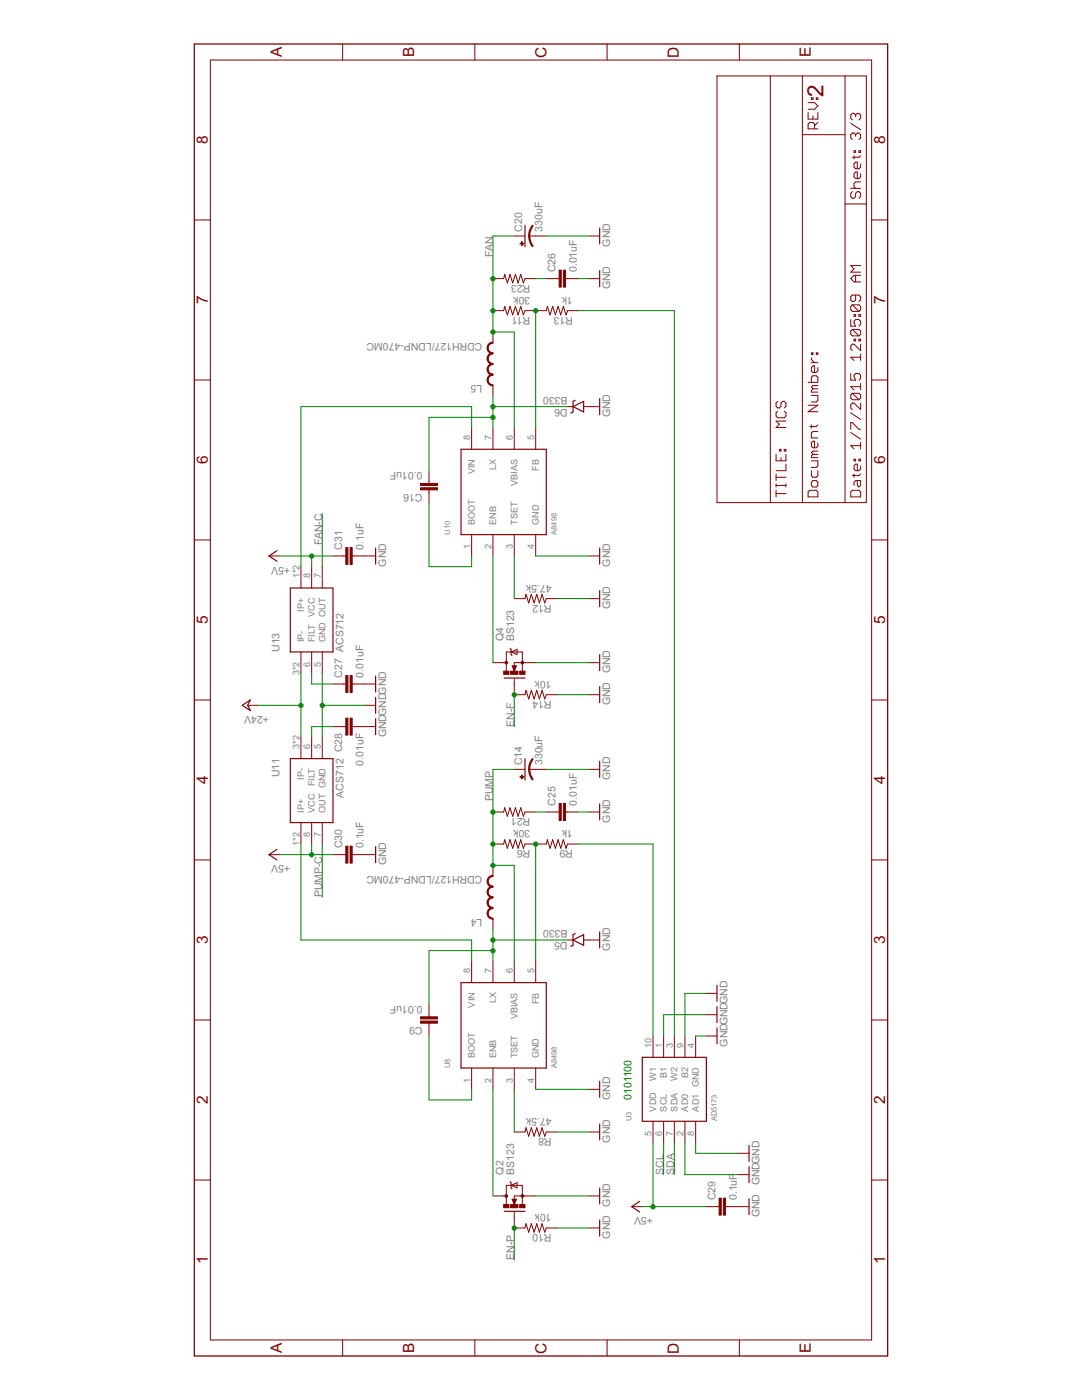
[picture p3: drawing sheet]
<svg xmlns="http://www.w3.org/2000/svg" width="216mm" height="279mm" viewBox="0 0 216 279" stroke-linecap="round" stroke-linejoin="round" font-family="sans-serif">
<path d="M38.8 8.8h138.3v261.8h-138.3z" fill="none" stroke="#800000" stroke-width=".25"/>
<g fill="none" stroke="#800000" stroke-width=".2">
<path d="M42 12h131.9v255.4h-131.9zM68.4 8.8v3.2M94.7 8.8v3.2M121.1 8.8v3.2M143.1 15.2h29.8v85.1h-29.8zM147.5 8.8v3.2M153.7 15.2v85.1M160.1 15.2v85.1M161.9 19.5h.3v.3h-.3zM162.9 19.5h.3v.3h-.3zM168.6 15.2v85.1M160.1 26.9h8.5"/>
<path d="M161.2 22.5v1.3h2v-1.3M161.2 20.5h1.3l.7 .6-.7 .7h-1.3M162.2 23.1v.7M162.5 25.7v-1l-.3-.3h-.6l-.4 .3v1h2M163.2 24.4l-.7 .7M169.8 37.6h1.9M169.8 24.6l1.9 1.3M170.1 38.2l-.3 .4v.6l.3 .4h.3l.3-.4v-.6l.4-.4h.3l.3 .4v.6l-.3 .4M170.4 30.1h.3v.3h-.3zM170.4 31.1v.6M170.7 22.9l.4-.3h.3l.3 .3v.7l-.3 .3M170.7 26.9l.4-.4h.3l.3 .4v.6l-.3 .4"/>
<path d="M170.7 22.9l-.3-.3h-.3l-.3 .3v.7l.3 .3M170.7 26.9l-.3-.4h-.3l-.3 .4v.6l.3 .4M170.7 22.9v.4M170.7 26.9v.3M171.4 30.1h.3v.3h-.3zM171.7 32.7v.7l-.3 .3h-.7l-.3-.3v-.7l.3-.3h.4v1.3M171.7 34.7v.6l-.3 .3h-.7l-.3-.3v-.6l.3-.4h.4v1.3M171.7 36.3h-1l-.3 .3v.7l.3 .3M171.7 31.1l-.3 .3h-1.3M38.8 43.9h3.2M98.4 55.6h2.1l.2-.8 .5 1.7 .6-1.7 .5 1.7 .5-1.7 .6 1.7 .5-1.7 .5 1.7 .4-.9h2.1M102.6 47.1h2.2"/>
<path d="M105.6 47.1h3.4M109 55.6h2.6M112.8 55.6h2.6M117.5 47.1h2.2M117.5 55.6h2.2M168.6 40.7h4.3M170.7 58.9v1l-.3 .3h-.3l-.3-.3v-.7l.3-.3h1.3l.3 .3v.7l-.3 .3M170.7 54.9v1.4M171.7 54.9h-1.3l-.6 .7 .6 .7h1.3M171.7 53h-1.9l.6 .7-.6 .6h1.9M173.9 43.9h3.2M38.8 75.8h3.2"/>
<path d="M98.4 66.3v2.1M98.4 76.9v2.1M98.4 62h2.1l.2-.8 .5 1.6 .6-1.6 .5 1.6 .5-1.6 .6 1.6 .5-1.6 .5 1.6 .4-.8h4.2l.2-.8 .5 1.6 .6-1.6 .5 1.6 .6-1.6 .5 1.6 .5-1.6 .5 1.6 .4-.8h2.1M161.2 76.3h2v-1l-.3-.3h-.7l-.3 .3v1M161.9 78.9h1.3v1l-.3 .3h-1M161.9 70.4h.3v.3h-.3zM161.9 71.4v.3l.6 .7M161.9 72.4h1.3M162.2 77.6l-.3 .3v.4h1.3M162.2 77.6h1M162.9 70.4h.3v.3h-.3zM163.2 73.4v.6l-.3 .3h-.7l-.3-.3v-.6l.3-.4h.3v1.3"/>
<path d="M163.2 76.9h-1l-.3 .4 .3 .3M169.8 63.8v1.3h.9l-.3-.7v-.3l.3-.3h.7l.3 .3v.6l-.3 .4M169.8 74.5v1.4h.9l-.3-.7v-.3l.3-.4h.7l.3 .4v.6l-.3 .4M170.1 60.8h1.3l.3 .4v.6l-.3 .3M170.1 65.7h1.3l.3 .4v.6l-.3 .3M170.1 78.5h1.3l.3 .3v.7l-.3 .3M170.1 60.8l-.3 .4v.6l.3 .3h1.3M170.1 65.7l-.3 .4v.6l.3 .3h1.3M170.1 78.5l-.3 .3v.7l.3 .3h1.3M170.1 78.5l1.3 1.3M170.1 65.7l1.3 1.3M170.1 60.8l1.3 1.3"/>
<path d="M170.4 62.8h.3v.3h-.3zM170.4 67.7h.3v.3h-.3zM171.4 62.8h.3v.3h-.3zM171.4 67.7h.3v.3h-.3zM171.7 68.7v1.3l-1.3-1.3h-.3l-.3 .3v.7l.3 .3M171.7 70.6v1.3M171.7 76.5v1.3M171.7 77.2h-1.9l.6 .6M171.7 71.3h-1.9l.6 .6M173.9 75.8h3.2M85.6 93.9v2.6M85.6 97.8v2.5"/>
<path d="M94.1 85.4v4.3M98.4 85.4v4.3M102.6 85.4v4.3M106.9 85.4v4.3M113.3 81.2h1M116.5 81.2h3.2M154.9 90.7v1.3h1.9v-1.3M154.9 98.5h1.9M154.9 94.6v1.3M154.9 96.6v.6M154.9 97.9v1.3M154.9 96.9h1.9"/>
<path d="M154.9 95.2h1.9M155.2 80.1l-.3 .3v.7l.3 .3h.3l.3-.3v-.7l.4-.3h.3l.3 .3v.7l-.3 .3M155.2 82.1l-.3 .3v.6l.3 .4h1.3l.3-.4v-.6l-.3-.3M155.5 89.7h.3v.3h-.3zM155.8 91.3v.7M156.5 89.7h.3v.3h-.3zM156.8 92.6v1.3h-1.9M156.8 96.6v.6M156.8 84h-1.9l.6 .7-.6 .6h1.9M161.2 80.9h2l-2 1.3h2M161.6 97.9h1.3l.3 .3v1h-2v-1zM161.9 92h1.3v1l-.3 .3h-1"/>
<path d="M161.9 93.9v1l.3 .3h.7l.3-.3v-1M161.9 84.8v.6M162.2 95.9h.7l.3 .3v.7l-.3 .3h-.7l-.3-.3v-.7zM162.2 90.7l-.3 .3v.3h1.3M162.2 90.7h1M163.2 88.4v.6l-.3 .4h-.7l-.3-.4v-.6l.3-.3h.3v1.3M163.2 86.1h-1l-.3 .3v1h1.3M163.2 90h-1l-.3 .3 .3 .4M163.2 84.8l-.3 .3h-1.3M169.8 85.7v-1.4h.3l1.3 1.4h.3M169.8 86.3l1.9 1.3M169.8 82.4l1.9 1.3"/>
<path d="M170.1 97.9h1.3l.3 .3v1h-1.9v-1zM170.4 91.7h.3v.3h-.3zM170.4 94.6v.6M171.1 95.9v1l.3 .3 .3-.3v-1h-1l-.3 .3v.7M171.4 91.7h.3v.3h-.3zM171.7 80.4v1.3l-1.3-1.3h-.3l-.3 .4v.6l.3 .3M171.7 88.3v1.3M171.7 93v.6l-.3 .3h-.7l-.3-.3v-.6l.3-.4h.4v1.3M171.7 94.6l-.3 .3h-1.3M171.7 88.9h-1.9l.6 .7M38.8 107.8h3.2M53.7 111h2.1"/>
<path d="M60 113.1v4.2M62.2 113.1v4.2M64.3 113.1v4.2M66.4 111h2.6M70.3 111h4.7M94.1 106.7v4.3M98.4 106.7v4.3M102.6 106.7v4.3M102.6 119.5h2.2l.2-.9 .5 1.7 .5-1.7 .6 1.7 .5-1.7 .5 1.7 .6-1.7 .5 1.7 .3-.8h2.1M106.9 106.7v4.3M117.5 111h2.2M117.5 119.5h2.2"/>
<path d="M173.9 107.8h3.2M38.8 139.7h3.2M60 130.1v4.3M62.2 130.1v4.3M64.3 130.1v4.3M66.4 136.5h2.6M70.3 136.5h4.7M98.4 132.2h2.6M101 133.9v-3.8h3.2v3.8M101.8 129.4l.2 .2v1l.2 .3M102 130.1l1.2-.5v1zM102.2 132.9h.9l-.5 1z"/>
<path d="M102.6 135.4v3.2h2.2l.2-.8 .5 1.7 .5-1.7 .6 1.7 .5-1.7 .5 1.7 .6-1.7 .5 1.7 .3-.9h2.1M106.9 132.2h-4.3v.8M117.5 132.2h2.2M117.5 138.6h2.2M173.9 139.7h3.2M49.4 140.8h2.1M60 147.2v4.2M62.2 147.2v4.2M64.3 147.2v4.2M66.4 145h2.6M70.3 145h4.7M72.8 140.8h2.2"/>
<path d="M102.6 153.5h2.2M105.6 153.5h3.4M117.5 153.5h2.2M38.8 171.6h3.2M53.7 170.6h2.1M60 164.2v4.2M62.2 164.2v4.2M64.3 164.2v4.2M66.4 170.6h2.6M70.3 170.6h4.7M98.4 168.4h2.1l.2-.8 .5 1.7 .6-1.7 .5 1.7 .5-1.7 .6 1.7 .5-1.7 .5 1.7 .4-.9h4.2l.2-.8 .5 1.7 .6-1.7 .5 1.7 .6-1.7 .5 1.7 .5-1.7 .5 1.7 .4-.9h2.1M98.4 172.7v2.1"/>
<path d="M98.4 162.1h2.1l.2-.9 .5 1.7 .6-1.7 .5 1.7 .5-1.7 .6 1.7 .5-1.7 .5 1.7 .4-.8h2.1M109 162.1h2.6M112.8 162.1h2.6M117.5 162.1h2.2M173.9 171.6h3.2M94.1 191.9v4.2M98.4 183.3v2.2M98.4 191.9v4.2M102.6 191.9v4.2M106.9 191.9v4.2M113.3 187.6h1M116.5 187.6h3.2"/>
<path d="M140.9 198.2h2.2M38.8 203.6h3.2M85.6 200.4v2.5M85.6 204.2v2.6M94.1 213.1v4.3M98.4 213.1v4.3M102.6 213.1v4.3M106.9 213.1v4.3M117.5 217.4h2.2M130.3 206.8v4.2M132.4 206.8v4.2M134.6 206.8v4.2"/>
<path d="M136.7 206.8v4.2M138.8 206.8v4.2M140.9 206.8h2.2M140.9 202.5h2.2M173.9 203.6h3.2M38.8 235.5h3.2M98.4 238.7h2.6M101.8 235.8l.2 .2v1.1l.2 .2M102 236.6l1.2-.6v1.1zM102.2 239.3h.9l-.5 1.1zM102.6 225.9h2.2l.2-.8 .5 1.7 .5-1.7 .6 1.7 .5-1.7 .5 1.7 .6-1.7 .5 1.7 .3-.9h2.1M106.9 238.7h-4.3v.7"/>
<path d="M117.5 225.9h2.2M117.5 238.7h2.2M130.3 223.8v4.2M132.4 223.8v4.2M134.6 223.8v4.2M136.7 223.8v4.2M138.8 223.8v4.2M147.3 230.2h2.2M147.3 234.4h2.2M173.9 235.5h3.2M101 240.4v-3.8h3.2v3.8M102.6 241.9v3.2h2.2l.2-.9 .5 1.7 .5-1.7 .6 1.7 .5-1.7 .5 1.7 .6-1.7 .5 1.7 .3-.8h2.1"/>
<path d="M117.5 245.1h2.2M126 240.8h2.2M140.9 240.8h2.6M144.8 240.8h4.7M68.4 267.4v3.2M94.7 267.4v3.2M121.1 267.4v3.2M147.5 267.4v3.2"/>
</g>
<g fill="none" stroke="#800000" stroke-width=".23">
<path d="M104.8 45v4.2M119.7 45.5v3.2M119.7 54v3.2M114.8 79.9l-.5 .2v2.1l-.4 .2M119.7 79.6v3.2M92 89.7h17v17h-17zM114.3 81.2l2.2-1.1v2.1zM55.3 109.9l-1.6 1.1 1.6 1M57.9 117.3h8.5v12.8h-8.5zM75 109.4v3.2M119.7 109.4v3.2M119.7 117.9v3.2"/>
<path d="M75 134.9v3.2M75 139.2v3.2M100.6 135.3h4.2M119.7 130.6v3.2M119.7 137v3.2M48.3 140.8l1.7-1.1-.6 1.1 .6 1zM57.9 151.4h8.5v12.8h-8.5zM75 143.4v3.2M104.8 151.4v4.3M119.7 151.9v3.2M55.3 169.5l-1.6 1.1 1.6 1M75 169v3.2"/>
<path d="M119.7 160.4v3.2M92 196.1h17v17h-17zM114.3 187.6l2.2-1.1v2.2zM114.8 186.3l-.5 .2v2.2l-.4 .2M119.7 186v3.2M143.1 196.6v3.2M119.7 215.8v3.2M128.2 211h12.7v12.8h-12.7zM143.1 200.9v3.2M143.1 205.1v3.2M119.7 224.3v3.2M119.7 237.1v3.2"/>
<path d="M127.6 239.8l-1.6 1 1.6 1.1M149.5 228.6v3.2M149.5 232.8v3.2M149.5 239.2v3.2M100.6 241.7h4.2M119.7 243.5v3.2"/>
</g>
<g fill="#800000" stroke="#800000" stroke-width=".2">
<path d="M83.9 202.9h3.4v.4h-3.4z"/>
<path d="M83.9 203.8h3.4v.4h-3.4z"/>
<path d="M103.7 240.4h1.1v.6h-1.1z"/>
<path d="M100.5 240.4h1.1v.6h-1.1z"/>
<path d="M101.9 240.4h1.5v.6h-1.5z"/>
<path d="M104.1 154.7h.1v.7h-.1z"/>
<path d="M103.8 155h.7v.1h-.7z"/>
<path d="M83.9 96.5h3.4v.4h-3.4z"/>
<path d="M83.9 97.3h3.4v.5h-3.4z"/>
<path d="M103.7 133.9h1.1v.7h-1.1z"/>
<path d="M100.5 133.9h1.1v.7h-1.1z"/>
<path d="M101.9 133.9h1.5v.7h-1.5z"/>
<path d="M104.1 48.2h.1v.8h-.1z"/>
<path d="M103.8 48.6h.7v.1h-.7z"/>
<path d="M112.4 160.4h.4v3.3h-.4z"/>
<path d="M111.6 160.4h.4v3.3h-.4z"/>
<path d="M112.4 53.9h.4v3.4h-.4z"/>
<path d="M111.6 53.9h.4v3.4h-.4z"/>
<path d="M69.8 134.8h.5v3.4h-.5z"/>
<path d="M69 134.8h.4v3.4h-.4z"/>
<path d="M69.8 143.3h.5v3.4h-.5z"/>
<path d="M69 143.3h.4v3.4h-.4z"/>
<path d="M144.3 239.1h.5v3.4h-.5z"/>
<path d="M143.5 239.1h.4v3.4h-.4z"/>
<path d="M69.8 168.9h.5v3.4h-.5z"/>
<path d="M69 168.9h.4v3.4h-.4z"/>
<path d="M69.8 109.3h.5v3.3h-.5z"/>
<path d="M69 109.3h.4v3.3h-.4z"/>
</g>
<g fill="#800000" stroke="#800000" stroke-width=".2">
<path d="M97.2 182.3h.2l.3 .6 .7 .3v.3a1.16 1.16 0 0 1-1.2-1.2z" fill-rule="evenodd"/>
<path d="M97.5 181.4l.9-.3v.2l-.3 .1a.9 .9 0 0 0-.7 .9h-.2v-.2z" fill-rule="evenodd"/>
<path d="M97.2 180.1h.2l.1 .3a.9 .9 0 0 0 .9 .7v.2a1.16 1.16 0 0 1-1.2-1.2z" fill-rule="evenodd"/>
<path d="M97.5 179.3l.9-.3v.2l-.7 .3-.3 .6h-.2z" fill-rule="evenodd"/>
<path d="M97.2 178h.2l.3 .7 .7 .3v.2a1.12 1.12 0 0 1-1.2-1.2z" fill-rule="evenodd"/>
<path d="M97.5 177.2l.9-.4v.3l-.7 .2-.3 .7h-.2z" fill-rule="evenodd"/>
<path d="M97.2 175.9h.2l.1 .2a.9 .9 0 0 0 .9 .7v.3a1.16 1.16 0 0 1-1.2-1.2z" fill-rule="evenodd"/>
<path d="M97.5 175l.9-.3v.2l-.7 .3-.3 .7h-.2z" fill-rule="evenodd"/>
<path d="M104 238.5h.4v.4h-.4z" fill-rule="evenodd"/>
<path d="M100.8 238.5h.4v.4h-.4z" fill-rule="evenodd"/>
<path d="M106.2 151.4l.2 .1-.6 1.2-.1 .8h-.2l.2-1.1z" fill-rule="evenodd"/>
<path d="M105.5 153.5h.2l.3 1.3 .4 .7-.2 .2-.5-1z" fill-rule="evenodd"/>
<path d="M97.2 75.8h.2l.1 .3a.9 .9 0 0 0 .9 .7v.2a1.16 1.16 0 0 1-1.2-1.2z" fill-rule="evenodd"/>
<path d="M97.5 75l.9-.3v.2l-.7 .3-.3 .6h-.2z" fill-rule="evenodd"/>
<path d="M97.2 73.7h.2l.3 .7 .7 .3v.2a1.12 1.12 0 0 1-1.2-1.2z" fill-rule="evenodd"/>
<path d="M97.5 72.9l.9-.4v.2l-.7 .3-.3 .7h-.2z" fill-rule="evenodd"/>
<path d="M97.2 71.6h.2l.1 .2a.9 .9 0 0 0 .9 .7v.2a1.16 1.16 0 0 1-1.2-1.1z" fill-rule="evenodd"/>
<path d="M97.5 70.7l.9-.3v.2l-.7 .3-.3 .7h-.2z" fill-rule="evenodd"/>
<path d="M97.2 69.4h.2l.3 .7 .7 .3v.2a1.16 1.16 0 0 1-1.2-1.2z" fill-rule="evenodd"/>
<path d="M97.5 68.6l.5-.3h.4v.2l-.7 .3-.3 .6h-.2z" fill-rule="evenodd"/>
<path d="M106.2 44.9l.2 .2-.6 1.1-.1 .9h-.2l.2-1.1z" fill-rule="evenodd"/>
<path d="M105.5 47.1h.2l.3 1.3 .4 .7-.2 .1-.5-1z" fill-rule="evenodd"/>
<circle cx="104.2" cy="132.3" r=".27"/>
<circle cx="101" cy="132.3" r=".27"/>
</g>
<path d="M102.4 133l.2 .7 .2-.7h-.2v.2M102.4 239.4l.2 .8 .2-.8h-.2v.2" fill="none" stroke="#800000" stroke-width=".28"/>
<g fill="none" stroke="#008000" stroke-width=".2">
<path d="M102.6 47.1h-4.2v19.2h4.2v19.1M106.9 55.6h2.1M109 47.1h8.5M115.4 55.6h2.1M98.4 79v6.4M106.9 62v23.4M115.4 62h19.2v144.8M94.1 85.4v-4.2h-34.1v31.9M98.4 83.3h-12.8v10.6M98.4 81.2h14.9M55.8 111h10.6M62.2 111v2.1"/>
<path d="M64.3 102.4v10.7M85.6 100.3v12.8h8.5v-2.1M98.4 111v21.2M102.6 111v8.5M106.9 111h10.6M111.1 119.5h6.4M60 134.4v12.8M62.2 134.4v2.1h4.2M64.3 134.4v12.8M102.6 138.6v6.4M106.9 132.2h10.6M111.1 138.6h6.4"/>
<path d="M51.5 140.8h8.5M64.3 140.8h8.5M66.4 145h-4.2v2.2M102.6 153.5h-4.2v19.2h4.2v19.2M109 153.5h8.5M55.8 170.6h10.6M60 168.4v19.2h34.1v4.3M62.2 168.4v2.2M64.3 168.4v10.7M106.9 162.1h2.1M106.9 168.4v23.5M115.4 162.1h2.1"/>
<path d="M115.4 168.4h14.9v38.4M98.4 189.7h-12.8v10.7M98.4 185.5v6.4M98.4 187.6h14.9M140.9 198.2h-4.2v8.6M85.6 206.8v12.7h8.5v-2.1M98.4 217.4v21.3M102.6 217.4v8.5M106.9 217.4h10.6M138.8 206.8h2.1M140.9 202.5h-8.5v4.3M106.9 238.7h10.6"/>
<path d="M111.1 225.9h6.4M130.3 228v12.8M132.4 228v6.4M134.6 228v6.4M136.7 228v6.4h10.6M138.8 228v2.2h8.5M102.6 245.1v6.4M111.1 245.1h6.4M128.2 240.8h12.7"/>
</g>
<g fill="#008000" stroke="#008000" stroke-width=".2">
<circle cx="64.3" cy="140.8" r=".42"/>
<circle cx="62.2" cy="170.6" r=".42"/>
<circle cx="62.2" cy="111" r=".42"/>
<circle cx="130.3" cy="240.8" r=".42"/>
<circle cx="98.4" cy="189.7" r=".42"/>
<circle cx="98.4" cy="187.6" r=".42"/>
<circle cx="98.4" cy="172.7" r=".42"/>
<circle cx="98.4" cy="168.5" r=".42"/>
<circle cx="98.4" cy="162.1" r=".42"/>
<circle cx="106.9" cy="168.5" r=".42"/>
<circle cx="102.6" cy="138.7" r=".42"/>
<circle cx="98.4" cy="83.3" r=".42"/>
<circle cx="98.4" cy="81.2" r=".42"/>
<circle cx="98.4" cy="66.3" r=".42"/>
<circle cx="98.4" cy="62" r=".42"/>
<circle cx="98.4" cy="55.6" r=".42"/>
<circle cx="106.9" cy="62" r=".42"/>
<circle cx="60" cy="140.8" r=".42"/>
<circle cx="102.6" cy="245.1" r=".42"/>
</g>
<text font-size="5" fill="#800000" x="164.4" y="19.4" transform="rotate(-90 164.4 19.4)">2</text>
<g font-size="3.4" fill="#800000">
<text x="56.2" y="11.4" transform="rotate(-90 56.2 11.4)">A</text>
<text x="82.6" y="11.4" transform="rotate(-90 82.6 11.4)">B</text>
<text x="109" y="11.5" transform="rotate(-90 109 11.5)">C</text>
<text x="135.4" y="11.5" transform="rotate(-90 135.4 11.5)">D</text>
<text x="161.8" y="11.4" transform="rotate(-90 161.8 11.4)">E</text>
<text x="41.4" y="28.8" transform="rotate(-90 41.4 28.8)">8</text>
<text x="176.6" y="28.8" transform="rotate(-90 176.6 28.8)">8</text>
<text x="41.4" y="60.7" transform="rotate(-90 41.4 60.7)">7</text>
<text x="176.6" y="60.7" transform="rotate(-90 176.6 60.7)">7</text>
<text x="41.4" y="92.6" transform="rotate(-90 41.4 92.6)">6</text>
<text x="176.6" y="92.6" transform="rotate(-90 176.6 92.6)">6</text>
<text x="41.4" y="124.6" transform="rotate(-90 41.4 124.6)">5</text>
<text x="176.6" y="124.6" transform="rotate(-90 176.6 124.6)">5</text>
<text x="41.4" y="156.5" transform="rotate(-90 41.4 156.5)">4</text>
<text x="176.6" y="156.5" transform="rotate(-90 176.6 156.5)">4</text>
<text x="41.4" y="188.4" transform="rotate(-90 41.4 188.4)">3</text>
<text x="176.6" y="188.4" transform="rotate(-90 176.6 188.4)">3</text>
<text x="41.4" y="220.4" transform="rotate(-90 41.4 220.4)">2</text>
<text x="176.6" y="220.4" transform="rotate(-90 176.6 220.4)">2</text>
<text x="41.4" y="252.3" transform="rotate(-90 41.4 252.3)">1</text>
<text x="176.6" y="252.3" transform="rotate(-90 176.6 252.3)">1</text>
<text x="56.2" y="270" transform="rotate(-90 56.2 270)">A</text>
<text x="82.6" y="270" transform="rotate(-90 82.6 270)">B</text>
<text x="109" y="270.1" transform="rotate(-90 109 270.1)">C</text>
<text x="135.4" y="270.1" transform="rotate(-90 135.4 270.1)">D</text>
<text x="161.8" y="270" transform="rotate(-90 161.8 270)">E</text>
</g>
<g font-size="2.3" fill="#808080">
<text x="104.2" y="46.2" transform="rotate(-90 104.2 46.2)">C20</text>
<text x="108.3" y="46.2" transform="rotate(-90 108.3 46.2)">330uF</text>
<text x="98.4" y="51.4" transform="rotate(-90 98.4 51.4)">FAN</text>
<text x="121.8" y="49.2" transform="rotate(-90 121.8 49.2)">GND</text>
<text x="105.8" y="59.2" transform="rotate(-180 105.8 59.2)">30k</text>
<text x="105.8" y="56.9" transform="rotate(-180 105.8 56.9)">R23</text>
<text x="110.8" y="54.3" transform="rotate(-90 110.8 54.3)">C26</text>
<text x="114.3" y="59.2" transform="rotate(-180 114.3 59.2)">1k</text>
<text x="115.1" y="54.3" transform="rotate(-90 115.1 54.3)">0.01uF</text>
<text x="121.8" y="57.7" transform="rotate(-90 121.8 57.7)">GND</text>
<text x="105.8" y="63.3" transform="rotate(-180 105.8 63.3)">R11</text>
<text x="114.3" y="63.3" transform="rotate(-180 114.3 63.3)">R13</text>
<text x="96.2" y="68.4" transform="rotate(-180 96.2 68.4)">CDRH127/LDNP-470MC</text>
<text x="96.2" y="76.9" transform="rotate(-180 96.2 76.9)">L5</text>
<text x="113.3" y="79.2" transform="rotate(-180 113.3 79.2)">B330</text>
<text x="113.3" y="81.6" transform="rotate(-180 113.3 81.6)">D6</text>
<text x="121.8" y="83.3" transform="rotate(-90 121.8 83.3)">GND</text>
<text x="84.3" y="94.2" transform="rotate(-180 84.3 94.2)">0.01uF</text>
<text x="84.3" y="98.5" transform="rotate(-180 84.3 98.5)">C16</text>
<text x="57.9" y="113.1" transform="rotate(-180 57.9 113.1)">+5V</text>
<text x="64.3" y="108.8" transform="rotate(-90 64.3 108.8)">FAN-C</text>
<text x="68.3" y="109.7" transform="rotate(-90 68.3 109.7)">C31</text>
<text x="72.5" y="109.7" transform="rotate(-90 72.5 109.7)">0.1uF</text>
<text x="77.1" y="113.1" transform="rotate(-90 77.1 113.1)">GND</text>
<text x="121.8" y="113.1" transform="rotate(-90 121.8 113.1)">GND</text>
<text x="110.1" y="116.7" transform="rotate(-180 110.1 116.7)">47.5k</text>
<text x="110.1" y="120.7" transform="rotate(-180 110.1 120.7)">R12</text>
<text x="121.8" y="121.6" transform="rotate(-90 121.8 121.6)">GND</text>
<text x="55.8" y="130.1" transform="rotate(-90 55.8 130.1)">U13</text>
<text x="100.5" y="128" transform="rotate(-90 100.5 128)">Q4</text>
<text x="102.6" y="128" transform="rotate(-90 102.6 128)">BS123</text>
<text x="68.3" y="135.2" transform="rotate(-90 68.3 135.2)">C27 ACS712</text>
<text x="72.5" y="135.2" transform="rotate(-90 72.5 135.2)">0.01uF</text>
<text x="110.1" y="135.9" transform="rotate(-180 110.1 135.9)">10k</text>
<text x="121.8" y="134.4" transform="rotate(-90 121.8 134.4)">GND</text>
<text x="53.7" y="142.9" transform="rotate(-180 53.7 142.9)">+24V</text>
<text x="110.1" y="139.9" transform="rotate(-180 110.1 139.9)">R14</text>
<text x="121.8" y="140.8" transform="rotate(-90 121.8 140.8)">GND</text>
<text x="77.1" y="147.1" transform="rotate(-90 77.1 147.1)">GNDGNDGND</text>
<text x="102.6" y="145" transform="rotate(-90 102.6 145)">EN-F</text>
<text x="55.8" y="155.1" transform="rotate(-90 55.8 155.1)">U11</text>
<text x="72.5" y="152.8" transform="rotate(-90 72.5 152.8)">0.01uF</text>
<text x="104.2" y="152.7" transform="rotate(-90 104.2 152.7)">C14</text>
<text x="108.3" y="152.7" transform="rotate(-90 108.3 152.7)">330uF</text>
<text x="121.8" y="155.7" transform="rotate(-90 121.8 155.7)">GND</text>
<text x="68.6" y="159.2" transform="rotate(-90 68.6 159.2)">ACS712 C28</text>
<text x="98.4" y="159.9" transform="rotate(-90 98.4 159.9)">PUMP</text>
<text x="110.8" y="160.8" transform="rotate(-90 110.8 160.8)">C25</text>
<text x="115.1" y="160.8" transform="rotate(-90 115.1 160.8)">0.01uF</text>
<text x="105.8" y="165.7" transform="rotate(-180 105.8 165.7)">30k</text>
<text x="105.8" y="163.3" transform="rotate(-180 105.8 163.3)">R21</text>
<text x="114.3" y="165.7" transform="rotate(-180 114.3 165.7)">1k</text>
<text x="121.8" y="164.2" transform="rotate(-90 121.8 164.2)">GND</text>
<text x="57.9" y="172.7" transform="rotate(-180 57.9 172.7)">+5V</text>
<text x="68.3" y="169.3" transform="rotate(-90 68.3 169.3)">C30</text>
<text x="72.5" y="169.3" transform="rotate(-90 72.5 169.3)">0.1uF</text>
<text x="77.1" y="172.7" transform="rotate(-90 77.1 172.7)">GND</text>
<text x="105.8" y="169.7" transform="rotate(-180 105.8 169.7)">R6</text>
<text x="114.3" y="169.7" transform="rotate(-180 114.3 169.7)">R9</text>
<text x="64.3" y="179.1" transform="rotate(-90 64.3 179.1)">PUMP-C</text>
<text x="96.2" y="174.8" transform="rotate(-180 96.2 174.8)">CDRH127/LDNP-470MC</text>
<text x="96.2" y="183.3" transform="rotate(-180 96.2 183.3)">L4</text>
<text x="113.3" y="185.7" transform="rotate(-180 113.3 185.7)">B330</text>
<text x="113.3" y="188" transform="rotate(-180 113.3 188)">D5</text>
<text x="121.8" y="189.7" transform="rotate(-90 121.8 189.7)">GND</text>
<text x="84.3" y="200.7" transform="rotate(-180 84.3 200.7)">0.01uF</text>
<text x="84.3" y="204.9" transform="rotate(-180 84.3 204.9)">C9</text>
<text x="145.2" y="208.9" transform="rotate(-90 145.2 208.9)">GNDGNDGND</text>
<text x="121.8" y="219.5" transform="rotate(-90 121.8 219.5)">GND</text>
<text x="110.1" y="223.1" transform="rotate(-180 110.1 223.1)">47.5k</text>
<text x="110.1" y="227.2" transform="rotate(-180 110.1 227.2)">R8</text>
<text x="121.8" y="228" transform="rotate(-90 121.8 228)">GND</text>
<text x="100.5" y="234.4" transform="rotate(-90 100.5 234.4)">Q2</text>
<text x="102.6" y="234.4" transform="rotate(-90 102.6 234.4)">BS123</text>
<text x="132.4" y="234.4" transform="rotate(-90 132.4 234.4)">SCL</text>
<text x="134.6" y="234.4" transform="rotate(-90 134.6 234.4)">SDA</text>
<text x="142.7" y="239.5" transform="rotate(-90 142.7 239.5)">C29</text>
<text x="147" y="239.5" transform="rotate(-90 147 239.5)">0.1uF</text>
<text x="151.6" y="236.6" transform="rotate(-90 151.6 236.6)">GNDGND</text>
<text x="110.1" y="242.3" transform="rotate(-180 110.1 242.3)">10k</text>
<text x="121.8" y="240.8" transform="rotate(-90 121.8 240.8)">GND</text>
<text x="130.3" y="242.9" transform="rotate(-180 130.3 242.9)">+5V</text>
<text x="151.6" y="242.9" transform="rotate(-90 151.6 242.9)">GND</text>
<text x="102.6" y="251.5" transform="rotate(-90 102.6 251.5)">EN-P</text>
<text x="110.1" y="246.3" transform="rotate(-180 110.1 246.3)">R10</text>
<text x="121.8" y="247.2" transform="rotate(-90 121.8 247.2)">GND</text>
</g>
<text font-size="2.3" fill="#008000" x="126" y="219.5" transform="rotate(-90 126 219.5)">0101100</text>
<g font-size="2" fill="#808080">
<text x="93.8" y="87.7" transform="rotate(-90 93.8 87.7)">8</text>
<text x="98.1" y="87.7" transform="rotate(-90 98.1 87.7)">7</text>
<text x="102.3" y="87.7" transform="rotate(-90 102.3 87.7)">6</text>
<text x="106.6" y="87.7" transform="rotate(-90 106.6 87.7)">5</text>
<text x="94.7" y="94.6" transform="rotate(-90 94.7 94.6)">VIN</text>
<text x="99" y="93.8" transform="rotate(-90 99 93.8)">LX</text>
<text x="107.5" y="93.9" transform="rotate(-90 107.5 93.9)">FB</text>
<text x="103.3" y="97" transform="rotate(-90 103.3 97)">VBIAS</text>
<text x="94.8" y="104.7" transform="rotate(-90 94.8 104.7)">BOOT</text>
<text x="99" y="104.7" transform="rotate(-90 99 104.7)">ENB</text>
<text x="103.3" y="104.7" transform="rotate(-90 103.3 104.7)">TSET</text>
<text x="107.5" y="104.7" transform="rotate(-90 107.5 104.7)">GND</text>
<text x="93.8" y="109.7" transform="rotate(-90 93.8 109.7)">1</text>
<text x="98.1" y="109.7" transform="rotate(-90 98.1 109.7)">2</text>
<text x="102.3" y="109.7" transform="rotate(-90 102.3 109.7)">3</text>
<text x="106.6" y="109.7" transform="rotate(-90 106.6 109.7)">4</text>
<text x="59.8" y="115.4" transform="rotate(-90 59.8 115.4)">1*2</text>
<text x="61.9" y="115.4" transform="rotate(-90 61.9 115.4)">8</text>
<text x="64" y="115.4" transform="rotate(-90 64 115.4)">7</text>
<text x="60.7" y="122.1" transform="rotate(-90 60.7 122.1)">IP+</text>
<text x="62.8" y="123.1" transform="rotate(-90 62.8 123.1)">VCC</text>
<text x="60.7" y="128.2" transform="rotate(-90 60.7 128.2)">IP-</text>
<text x="62.8" y="128.2" transform="rotate(-90 62.8 128.2)">FILT</text>
<text x="65" y="128.2" transform="rotate(-90 65 128.2)">GND OUT</text>
<text x="59.8" y="134.8" transform="rotate(-90 59.8 134.8)">3*2</text>
<text x="61.9" y="133.1" transform="rotate(-90 61.9 133.1)">6</text>
<text x="64" y="133.1" transform="rotate(-90 64 133.1)">5</text>
<text x="59.8" y="149.4" transform="rotate(-90 59.8 149.4)">3*2</text>
<text x="61.9" y="149.4" transform="rotate(-90 61.9 149.4)">6</text>
<text x="64" y="149.4" transform="rotate(-90 64 149.4)">5</text>
<text x="60.7" y="155.7" transform="rotate(-90 60.7 155.7)">IP-</text>
<text x="62.8" y="156.9" transform="rotate(-90 62.8 156.9)">FILT</text>
<text x="60.7" y="162.2" transform="rotate(-90 60.7 162.2)">IP+</text>
<text x="61.9" y="167.1" transform="rotate(-90 61.9 167.1)">8</text>
<text x="62.8" y="162.2" transform="rotate(-90 62.8 162.2)">VCC</text>
<text x="64" y="167.1" transform="rotate(-90 64 167.1)">7</text>
<text x="64.9" y="162.2" transform="rotate(-90 64.9 162.2)">OUT GND</text>
<text x="59.8" y="168.8" transform="rotate(-90 59.8 168.8)">1*2</text>
<text x="93.8" y="194.2" transform="rotate(-90 93.8 194.2)">8</text>
<text x="98.1" y="194.2" transform="rotate(-90 98.1 194.2)">7</text>
<text x="102.3" y="194.2" transform="rotate(-90 102.3 194.2)">6</text>
<text x="106.6" y="194.2" transform="rotate(-90 106.6 194.2)">5</text>
<text x="94.7" y="201.1" transform="rotate(-90 94.7 201.1)">VIN</text>
<text x="99" y="200.2" transform="rotate(-90 99 200.2)">LX</text>
<text x="103.3" y="203.4" transform="rotate(-90 103.3 203.4)">VBIAS</text>
<text x="107.5" y="200.4" transform="rotate(-90 107.5 200.4)">FB</text>
<text x="130" y="209.1" transform="rotate(-90 130 209.1)">10</text>
<text x="132.1" y="209.1" transform="rotate(-90 132.1 209.1)">1</text>
<text x="134.3" y="209.1" transform="rotate(-90 134.3 209.1)">3</text>
<text x="136.4" y="209.1" transform="rotate(-90 136.4 209.1)">9</text>
<text x="138.5" y="209.1" transform="rotate(-90 138.5 209.1)">4</text>
<text x="94.8" y="211.2" transform="rotate(-90 94.8 211.2)">BOOT</text>
<text x="99" y="211.2" transform="rotate(-90 99 211.2)">ENB</text>
<text x="103.3" y="211.2" transform="rotate(-90 103.3 211.2)">TSET</text>
<text x="107.5" y="211.2" transform="rotate(-90 107.5 211.2)">GND</text>
<text x="130.9" y="215.8" transform="rotate(-90 130.9 215.8)">W1</text>
<text x="133.1" y="215.2" transform="rotate(-90 133.1 215.2)">B1</text>
<text x="135.2" y="215.8" transform="rotate(-90 135.2 215.8)">W2</text>
<text x="137.3" y="215.2" transform="rotate(-90 137.3 215.2)">B2</text>
<text x="93.8" y="216.1" transform="rotate(-90 93.8 216.1)">1</text>
<text x="98.1" y="216.1" transform="rotate(-90 98.1 216.1)">2</text>
<text x="102.3" y="216.1" transform="rotate(-90 102.3 216.1)">3</text>
<text x="106.6" y="216.1" transform="rotate(-90 106.6 216.1)">4</text>
<text x="130.9" y="221.8" transform="rotate(-90 130.9 221.8)">VDD</text>
<text x="133.1" y="221.8" transform="rotate(-90 133.1 221.8)">SCL</text>
<text x="135.2" y="221.8" transform="rotate(-90 135.2 221.8)">SDA</text>
<text x="137.3" y="221.8" transform="rotate(-90 137.3 221.8)">AD0</text>
<text x="139.4" y="221.8" transform="rotate(-90 139.4 221.8)">AD1 GND</text>
<text x="130" y="226.7" transform="rotate(-90 130 226.7)">5</text>
<text x="132.1" y="226.7" transform="rotate(-90 132.1 226.7)">6</text>
<text x="134.3" y="226.7" transform="rotate(-90 134.3 226.7)">7</text>
<text x="136.4" y="226.7" transform="rotate(-90 136.4 226.7)">2</text>
<text x="138.5" y="226.7" transform="rotate(-90 138.5 226.7)">8</text>
</g>
<g font-size="1.7" fill="#808080">
<text x="89.9" y="106.7" transform="rotate(-90 89.9 106.7)">U10</text>
<text x="111.1" y="106.7" transform="rotate(-90 111.1 106.7)">A8498</text>
<text x="89.9" y="213.1" transform="rotate(-90 89.9 213.1)">U8</text>
<text x="111.1" y="213.1" transform="rotate(-90 111.1 213.1)">A8498</text>
<text x="126" y="223.8" transform="rotate(-90 126 223.8)">U3</text>
<text x="143.1" y="223.8" transform="rotate(-90 143.1 223.8)">AD5173</text>
</g>
</svg>
